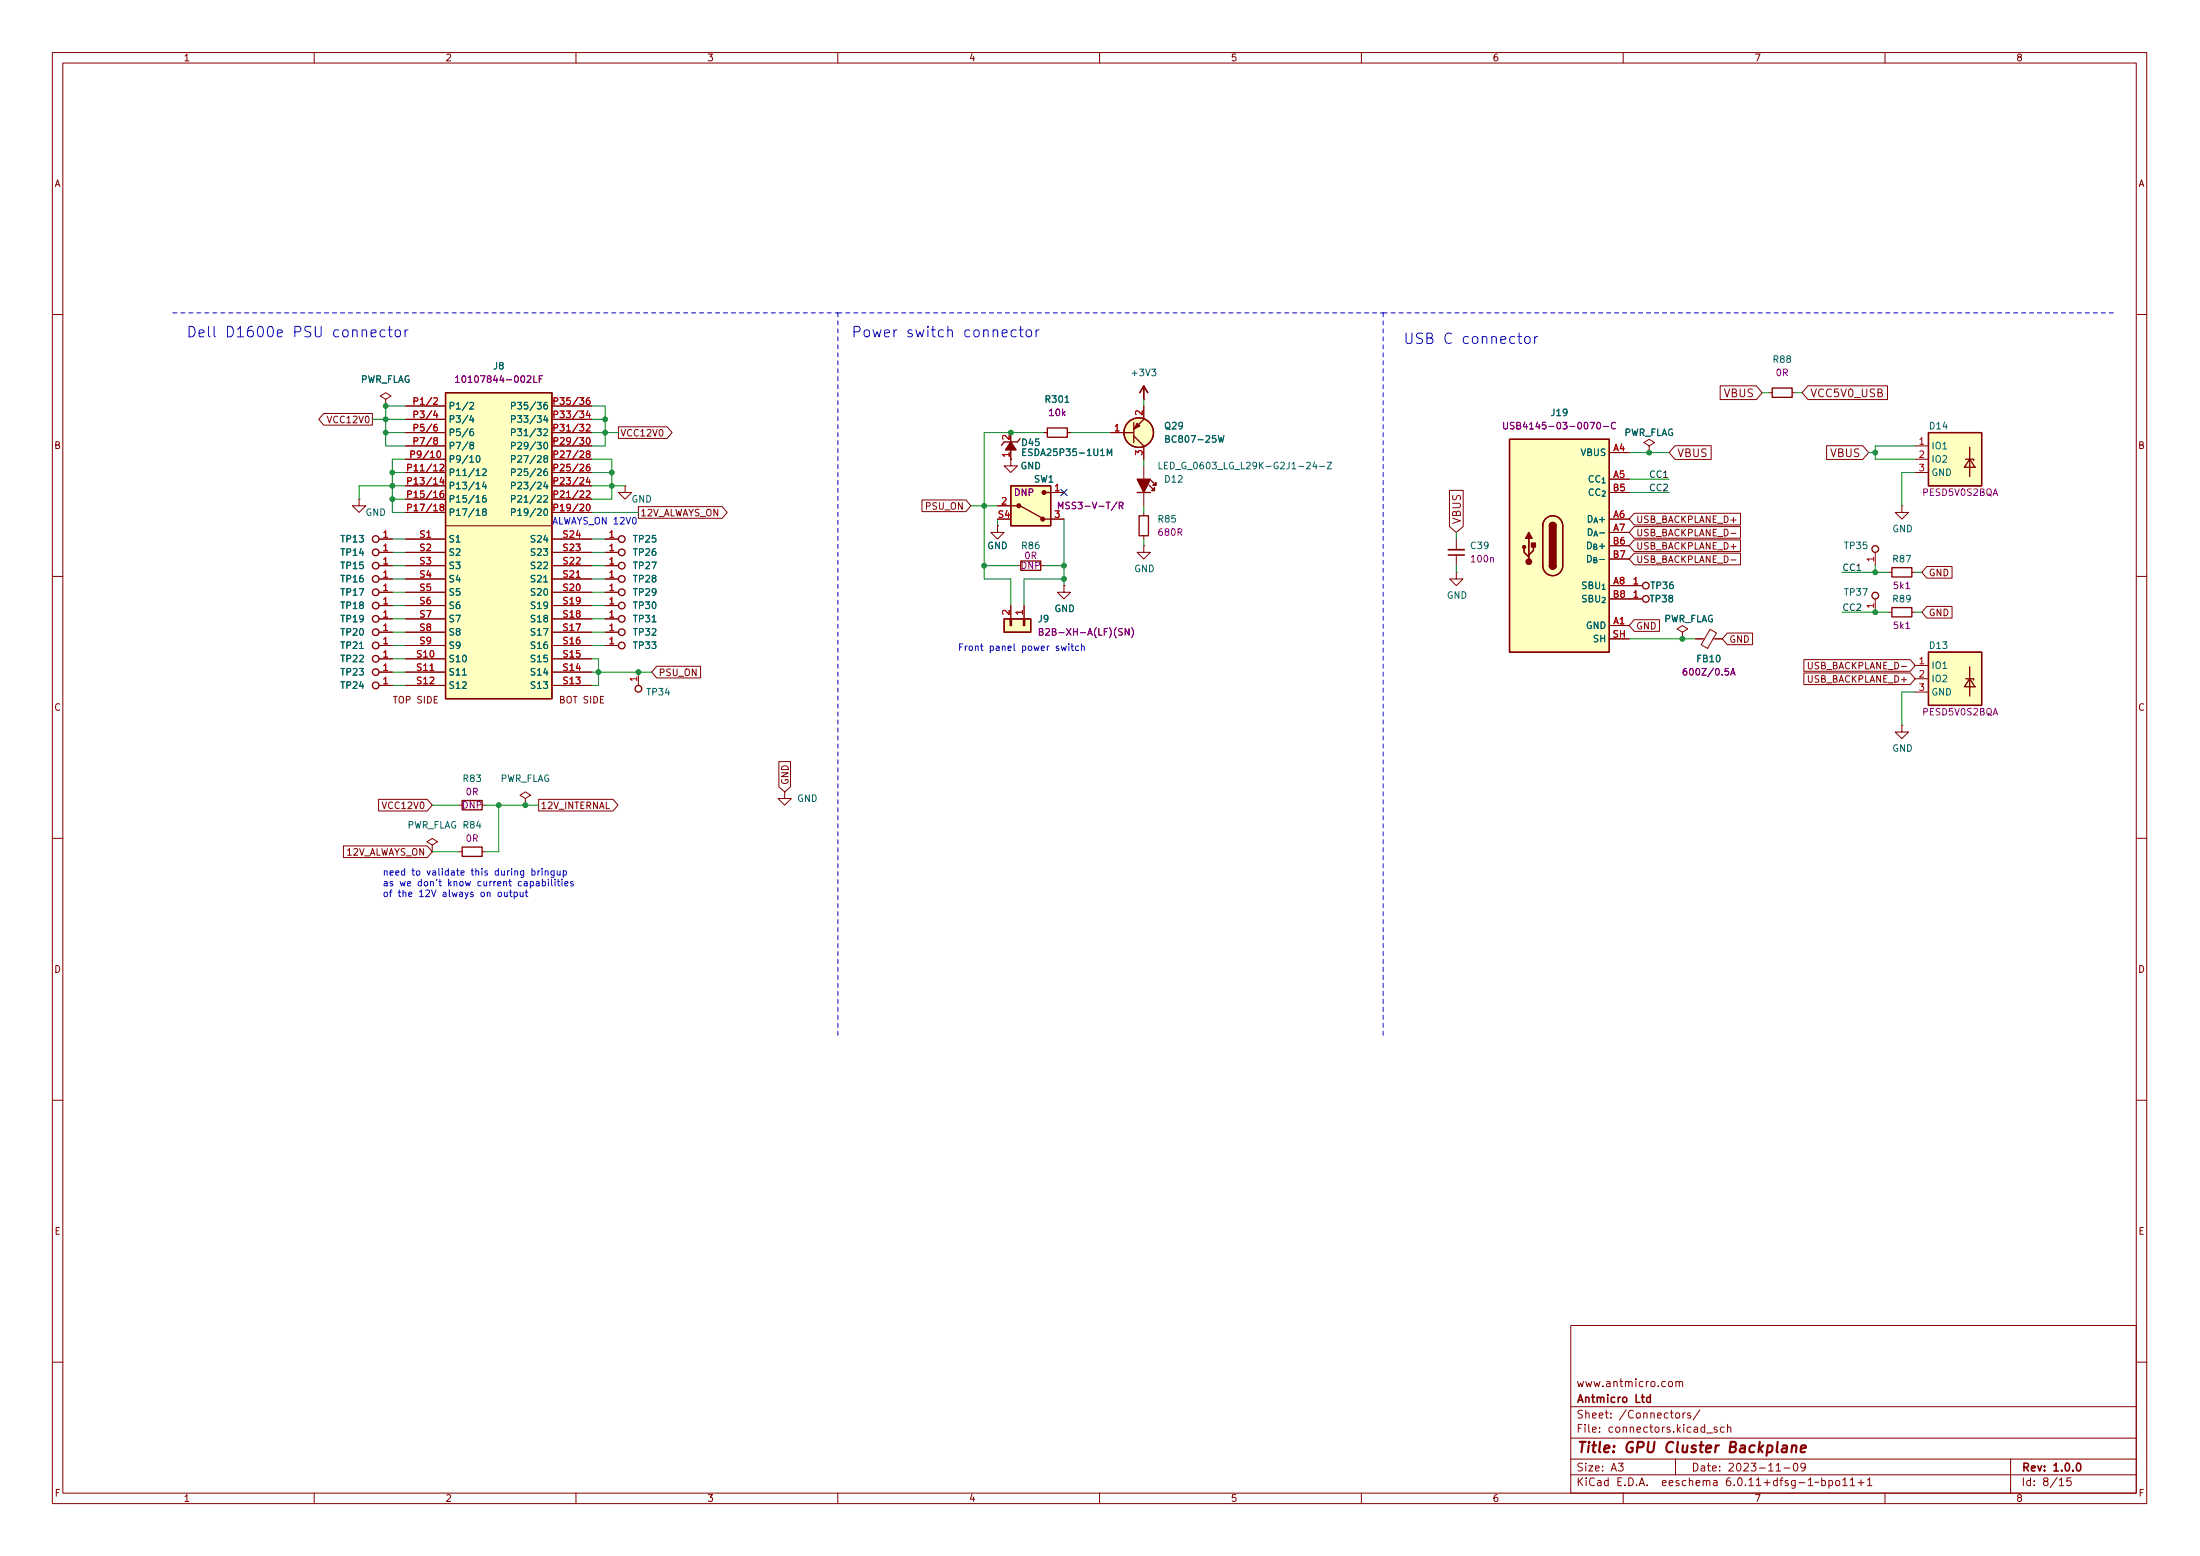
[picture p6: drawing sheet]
<svg xmlns="http://www.w3.org/2000/svg" width="420mm" height="297mm" viewBox="0 0 420 297" stroke-linecap="round" stroke-linejoin="round" font-family="sans-serif">
<g fill="none" stroke="#840000" stroke-width=".19">
<path d="M10 10h400v277h-400zM12 12h396v273h-396zM60 10v2M110 10v2M160 10v2M210 10v2M260 10v2M310 10v2M360 10v2M10 60h2M61.8 78.9h9.3v2.3h-9.3l-.9-1.2zM73.7 76.2l1-.6-1-.6-1.1 .6 1.1 .6v1.3"/>
<path d="M73.7 77.5h.1M77.5 77.5h7.6M105.4 77.5h7.6M218.4 76.2h.1M218.4 77.5v2.5M328.5 73.7h6.9l1.1 1.3-1.1 1.3h-6.9zM337.8 75h.7M342.3 75h.6M345.3 73.7h15.2v2.6h-15.2l-1.1-1.3zM408 60h2M68.6 95.3v1.3h1.2l-1.2 1.2-1.3-1.2h1.3M68.6 95.3h.1"/>
<path d="M77.5 82.6h7.6M77.5 85.1h7.6M77.5 87.7h7.6M77.5 90.2h7.6M77.5 92.7h7.6M77.5 95.3h7.6M77.5 97.8h7.6M77.5 80h7.6M105.4 82.6h7.6M105.4 85.1h7.6M105.4 87.7h7.6M105.4 90.2h7.6"/>
<path d="M105.4 92.7h7.6M105.4 95.3h7.6M105.4 97.8h7.6M105.4 80h7.6M118.1 81.5h9.3l1 1.1-1 1.1h-9.3zM119.4 92.7v1.3h1.2l-1.2 1.3-1.3-1.3h1.3M119.4 92.7h.1M121.9 96.7h16l1 1.1-1 1.1h-16zM176.1 95.4h8.4l.9 1.2-.9 1.1h-8.4zM190.5 96.6h2.5M193 82.6v6.3h1.3l-1.3 1.3-1.2-1.3h1.2M199.4 82.6h.6"/>
<path d="M200.7 94h2.5M200.7 99.1h2.5M203.8 82.6h.7M212.1 82.6h2.5M218.4 85.1v2.6M218.4 88.9v2.6M218.4 94v2.6M218.4 97.8v.7M276.8 93.6h2.6v6.9l-1.3 1.1-1.3-1.1zM307.3 94h3.8M307.3 99.1h3.8M307.3 86.4h3.8"/>
<path d="M307.3 91.5h3.8M312.1 98h20.3v2.2h-20.3l-1-1.1zM315 85.1l1-.6-1-.6-1.1 .6 1.1 .6v1.3M315 86.4h.1M319.9 85.1h6.9v2.6h-6.9l-1.1-1.3zM330.6 99.3h.9M348.8 85.1h6.9l1.2 1.3-1.2 1.3h-6.9zM363.2 96.6v1.2h1.3l-1.3 1.3-1.3-1.3h1.3M363.2 96.6h.1M365.8 85.1h2.5M365.8 87.7h2.5M365.8 90.2h2.5"/>
<path d="M10 110h2M72.4 115.6h2.5M72.4 110.5h2.5M72.4 113.1h2.5M72.4 118.1h2.5M72.4 108h2.5M72.4 105.4h2.5M72.4 102.9h2.5M77.5 115.6h7.6M77.5 110.5h7.6M77.5 113.1h7.6M77.5 118.1h7.6"/>
<path d="M77.5 108h7.6M77.5 105.4h7.6M77.5 102.9h7.6M85.1 100.4h20.3M105.4 115.6h7.6M105.4 110.5h7.6M105.4 113.1h7.6M105.4 118.1h7.6M105.4 108h7.6M105.4 105.4h7.6M105.4 102.9h7.6M115.6 115.6h2.5"/>
<path d="M115.6 110.5h2.5M115.6 113.1h2.5M115.6 118.1h2.5M115.6 108h2.5M115.6 105.4h2.5M115.6 102.9h2.5M190.5 100.4v1.2h1.3l-1.3 1.3-1.3-1.3h1.3M190.5 100.4h.1M193 115.6v2.5M194.3 108h.6M195.6 115.6v2.5M198.8 108h.6"/>
<path d="M203.2 111.8v1.3h1.3l-1.3 1.2-1.3-1.2h1.3M203.2 111.8h.1M218.4 104.2v1.2h1.3l-1.3 1.3-1.2-1.3h1.2M218.4 104.2h.1M218.4 102.3v.6M278.1 109.3v1.2h1.3l-1.3 1.3-1.2-1.3h1.2M278.1 109.3h.1M278.1 102.9v2M278.1 106v2M307.3 111.8h6.4M307.3 119.4h3.8M307.3 101.6h3.8"/>
<path d="M307.3 104.2h3.8M307.3 106.7h3.8M307.3 114.3h6.4M312.1 105.6h20.3v2.2h-20.3l-1-1.1zM312.1 100.5h20.3v2.2h-20.3l-1-1.1zM312.1 103.1h20.3v2.2h-20.3l-1-1.1zM312.1 118.3h4.8v2.2h-4.8l-1-1.1zM330.6 106.9h.9M330.6 101.8h.9M330.6 104.4h.9M358.1 105.4v2.6M358.1 114.3v2.6"/>
<path d="M360.7 116.9h.6M360.7 109.3h.6M365.1 116.9h.7M365.1 109.3h.7M368 115.8h4.8v2.2h-4.8l-1-1.1zM368 108.1h4.8v2.3h-4.8l-1-1.1zM408 110h2M72.4 130.8h2.5M72.4 120.7h2.5M72.4 123.2h2.5M72.4 125.8h2.5M72.4 128.3h2.5"/>
<path d="M77.5 130.8h7.6M77.5 120.7h7.6M77.5 123.2h7.6M77.5 125.8h7.6M77.5 128.3h7.6M105.4 130.8h7.6M105.4 120.7h7.6M105.4 123.2h7.6M105.4 125.8h7.6M105.4 128.3h7.6M115.6 120.7h2.5M115.6 123.2h2.5"/>
<path d="M121.9 128.3v2.5M125.4 127.2h8.4v2.2h-8.4l-.9-1.1zM307.3 122h3.8M321.3 120.7l-1-.6 1-.7 1 .7-1 .6v1.3M321.3 122h.1M323.8 122h1.7M326.6 120.1l1.2 .7-1.7 3-1.2-.7zM327.2 122h1.7M329.9 120.8h4.8v2.3h-4.8l-1-1.1zM344.5 125.9h20.3l1 1.1-1 1.1h-20.3zM344.5 128.5h20.3l1 1.1-1 1.1h-20.3zM363.1 127.2h1"/>
<path d="M363.1 129.8h1M363.2 138.5v1.2h1.3l-1.3 1.3-1.3-1.3h1.3M363.2 138.5h.1M365.8 127h2.5M365.8 129.6h2.5M365.8 132.1h2.5M72.3 152.6h9.3l.9 1.1-.9 1.1h-9.3zM87.6 153.7h.7M92.1 153.7h.6M100.3 152.4l1-.6-1-.6-1 .6 1 .6v1.3M100.3 153.7h.1M102.9 152.6h14.2l.9 1.1-.9 1.1h-14.2z"/>
<path d="M148.7 145.4h2.3v4.8l-1.1 1-1.2-1zM149.9 151.2v1.2h-1.3l1.3 1.3 1.2-1.3h-1.2M149.9 151.2h.1M10 160h2M65.6 161.5h16l.9 1.1-.9 1.1h-16zM82.5 161.3l1.1-.6-1.1-.6-1 .6 1 .6v1.3M82.5 162.6h.1M87.6 162.6h.7M92.1 162.6h.6M408 160h2M10 210h2M408 210h2"/>
<path d="M300 253h108v32h-108zM10 260h2M300 278.5h108M300 274.5h108M300 268.5h108M305.5 273.3v.1M305.5 272.5v.1M307.6 270.6v.1M307.6 269.8v.1M318.8 263.8l.3-.1 .3 .3v.4l-.3 .3-.3-.1-.2-.2zM320 278.5v3M320.1 263.9l.2-.2 .3 .1 .1 .9"/>
<path d="M320.1 263.7v1M320.7 263.9l.2-.2 .4 .1 .1 .9M321.9 269.7l-.3 .1-.2 .2M322.9 269.8l-.4-.1-.2 .2 .1 .2 .5 .2v.3h-.6M324.6 269.1l-1.2 2M329.3 272.5l-.4-.1-.3 .3 .1 .6h.6M329.9 272.6l.2-.2 .4 .1 .1 .9M329.9 271.9v1.5M342.7 279.4l.2-.1a.8 .8 0 0 1 .5 .8 .8 .8 0 0 1-.5 .7 1 1 0 0 1-.2-1.4zM344.8 280l-.3 .2h-.3l-.3-.2 .2-.6 .4-.1 .2 .2a.99 .99 0 0 1-.3 1.3h-.3M384 278.5v6.5M408 260h2"/>
<path d="M60 285v2M110 285v2M160 285v2M210 285v2M260 285v2M300 281.5h108M310 285v2M327.3 282.7h.6v.9M327.9 283h-.5a.29 .29 0 0 0-.2 .3 .29 .29 0 0 0 .2 .3l.5-.1M340.7 280.2h1.2M351.9 283.6h.9M353.4 282.5l.4-.4v1.5"/>
<path d="M353.4 283.6h.8M354.9 283h1.1M355.4 282.5v1.1M356.6 282.5l.5-.4v1.5M356.6 283.6h.9M360 285v2M395.5 282.1h-.7l-.1 .7 .2-.1 .5 .1 .2 .2-.1 .5-.2 .1-.6-.1"/>
</g>
<path d="M276.6 106h3.1M396.8 279.4l.1-.1a.8 .8 0 0 1 .5 .8 .8 .8 0 0 1-.5 .7 1 1 0 0 1-.1-1.4z" fill="none" stroke="#840000" stroke-width=".3"/>
<g fill="none" stroke="#840000" stroke-width=".25">
<path d="M85.1 75h20.3v58.4h-20.3zM218.4 73.7l-.7 1.3M218.4 73.7v2.5M218.4 73.7l.8 1.3M338.5 74.1h3.8v1.8h-3.8zM193 92.7h7.7v7.7h-7.7zM193 96.6h1.3M194.8 83.7l-.5 .7h-2.5l-.5 .6M194.8 96.6l4.6 2.5h1.3M199.4 94h1.3M200 81.7h3.8v1.8h-3.8zM214.6 82.6h1.8"/>
<path d="M216.5 80.7v3.8M216.5 83.2l1.9 1.9M217.2 94h2.5M217.6 98.5h1.7v3.8h-1.7zM218.4 80l-1.9 2M219.5 92.6l1 1v-.5v.5h-.5h.5M219.8 91.7l.9 .9v-.5v.5h-.5h.5M288.3 83.9h19v40.6h-19zM295.2 99a1.9 1.9 0 0 1 2.1-.4 1.9 1.9 0 0 1 1.1 1.8v7.6a1.91 1.91 0 0 1-1.9 1.9 1.91 1.91 0 0 1-1.9-1.9v-7.8l.2-.6zM368.3 82.6h10.2v10.1h-10.2zM375.4 87.7h1.5v.2M376.2 87.7l1 1.5h-2z"/>
<path d="M376.2 85.4v5.6M191.8 118.1h5v2.6h-5zM192.9 118.1h.3v1.3h-.3zM194.9 107.1h3.9v1.8h-3.9zM195.5 118.1h.2v1.3h-.2zM291.1 104.8v.6l.9 .9M292 102.8v4.3M292.9 104.4v.7l-.9 .9M295.9 108a.64 .64 0 0 0 .6 .6 .64 .64 0 0 0 .7-.6M295.9 100.4a.64 .64 0 0 1 .6-.7 .64 .64 0 0 1 .7 .7M361.3 116h3.8v1.8h-3.8zM361.3 108.4h3.8v1.7h-3.8z"/>
<path d="M368.3 124.5h10.2v10.2h-10.2zM375.4 129.6h1.5v.2M376.2 129.6l1 1.5h-2zM376.2 127.3v5.6M88.3 152.8h3.8v1.8h-3.8zM88.3 161.7h3.8v1.8h-3.8z"/>
<circle cx="217.5" cy="82.6" r="2.82"/>
<circle cx="71.8" cy="115.6" r=".63"/>
<circle cx="71.8" cy="105.4" r=".63"/>
<circle cx="71.8" cy="108" r=".63"/>
<circle cx="71.8" cy="102.9" r=".63"/>
<circle cx="71.8" cy="113.1" r=".63"/>
<circle cx="71.8" cy="118.1" r=".63"/>
<circle cx="71.8" cy="110.5" r=".63"/>
<circle cx="118.7" cy="118.1" r=".63"/>
<circle cx="118.7" cy="110.5" r=".63"/>
<circle cx="118.7" cy="108" r=".63"/>
<circle cx="118.7" cy="105.4" r=".63"/>
<circle cx="118.7" cy="102.9" r=".63"/>
<circle cx="118.7" cy="115.6" r=".63"/>
<circle cx="118.7" cy="113.1" r=".63"/>
<circle cx="314.3" cy="111.8" r=".63"/>
<circle cx="314.3" cy="114.3" r=".63"/>
<circle cx="358.1" cy="113.7" r=".63"/>
<circle cx="358.1" cy="104.8" r=".63"/>
<circle cx="71.8" cy="128.3" r=".63"/>
<circle cx="71.8" cy="123.2" r=".63"/>
<circle cx="71.8" cy="125.8" r=".63"/>
<circle cx="71.8" cy="120.7" r=".63"/>
<circle cx="71.8" cy="130.8" r=".63"/>
<circle cx="118.7" cy="120.7" r=".63"/>
<circle cx="118.7" cy="123.2" r=".63"/>
<circle cx="121.9" cy="131.5" r=".63"/>
</g>
<g fill="#840000" stroke="#840000" stroke-width=".25">
<path d="M193 84.4l1.1 1.5h-2.1z"/>
<path d="M217.2 80.8l.5 .5-1 .5z"/>
<path d="M217.2 91.5h2.5l-1.3 2.5z"/>
<path d="M292.5 103.7h.7v.7h-.7z"/>
<path d="M295.9 108h1.3a.64 .64 0 0 1-.7 .6 .64 .64 0 0 1-.6-.6z"/>
<path d="M295.9 100.4h1.3v7.6h-1.3z"/>
<path d="M296.1 99.9a.63 .63 0 0 1 .7-.1 .63 .63 0 0 1 .4 .6h-1.3z"/>
<path d="M292 101.6l.6 1.2h-1.3z"/>
<circle cx="194.6" cy="96.6" r=".36"/>
<circle cx="199.1" cy="99.1" r=".36"/>
<circle cx="199.4" cy="94" r=".36"/>
<circle cx="291.1" cy="104.4" r=".28"/>
<circle cx="292" cy="107.2" r=".52"/>
</g>
<g fill="none" stroke="#006464" stroke-width=".19">
<path d="M89.7 76.9l.5-.1 .3 .4-.8 .9h.8M90 79.3l-.3 .9h.8M90.3 79.8v.8M104.2 79.3l-.3 .9h.7M104.5 76.8l-.4 .1a.85 .85 0 0 0 0 1.2l.4-.1 .1-.5-.3-.2h-.2l-.2 .2M104.5 79.8v.8M203.4 76.8h.7M220 70.5h.7l-.4 .4 .4 .2v.5l-.2 .1-.5-.1M90 85l-.3-.3 .1-.1 .2-.2 .3 .1 .1 .4-.6 .1-.1 .2 .1 .4 .2 .1 .3-.1 .2-.1-.1-.4-.2-.1M90.3 81.9l-.3 .1a.85 .85 0 0 0 0 1.2l.4-.2 .1-.4-.3-.2h-.4l-.1 .2M91.1 87.1l.1-.1a.68 .68 0 0 1 .5 .6 .68 .68 0 0 1-.5 .6l-.3-.4zM92.1 89.6l.5-.1 .3 .4-.8 .9h.8"/>
<path d="M92.4 97.7l-.3-.3 .1-.1 .2-.2 .3 .1 .1 .4-.5 .1-.2 .2v.3l.3 .2 .3-.1 .2-.1-.1-.4-.2-.1M92.4 92l-.3 .9h.8M92.7 94.6l-.3 .1a.86 .86 0 0 0 0 1.2l.4-.2 .1-.4-.3-.2h-.2l-.3 .2M92.7 92.5v.8M103.9 94.7l.4-.1 .3 .4-.8 .9h.8M103.9 82l.4-.1 .3 .4-.8 .9h.8M104 97.3l.2-.2a.68 .68 0 0 1 .4 .7 .68 .68 0 0 1-.4 .6l-.3-.5zM104 84.6l.2-.2a.68 .68 0 0 1 .4 .7 .68 .68 0 0 1-.4 .6l-.3-.5zM104.1 87.5l-.2-.2v-.2l.2-.1h.4v.4l-.5 .2-.1 .2v.3l.2 .1h.4l.1-.2-.1-.4-.2-.1M104.2 92l-.3 .9h.7M104.5 89.5l-.4 .1a.85 .85 0 0 0 0 1.2l.4-.1 .1-.5-.3-.2h-.2l-.2 .2M104.5 92.5v.8"/>
<path d="M210.2 87h.7M211.5 87v-1.3l.4 .9 .4-.9v1.3M232.7 83.2l.3 1.2 .2-.9 .3 .9 .3-1.2M249.5 88.4l.5-.2 .3 .4-.8 .9h.8M251.1 88.2l-.4 .9h.8M251.4 88.7v.8M252 89h1M253.5 88.2h.8l-.8 1.3h.8M103.9 111.1h.7M88.3 128.9h.8"/>
</g>
<g fill="#ffffc2" stroke="#ffffc2" stroke-width=".19">
<path d="M216.5 83.2l1.9 1.9z"/>
<path d="M216.5 82l1.9-2z"/>
<path d="M216.5 80.7v3.8z"/>
<path d="M192.9 118.1h.3v1.3h-.3z"/>
<path d="M195.5 118.1h.2v1.3h-.2z"/>
<path d="M191.8 118.1h5v2.6h-5z"/>
<path d="M218.4 73.7l-.7 1.3z"/>
<path d="M218.4 73.7v2.5z"/>
<path d="M218.4 73.7l.8 1.3z"/>
<path d="M193 92.7h7.7v7.7h-7.7z"/>
<path d="M288.3 83.9h19v40.6h-19z"/>
<path d="M294.6 108h3.8a1.91 1.91 0 0 1-1.9 1.9 1.91 1.91 0 0 1-1.9-1.9z"/>
<path d="M295.9 108h1.3a.64 .64 0 0 1-.7 .6 .64 .64 0 0 1-.6-.6z"/>
<path d="M296.1 99.9a.63 .63 0 0 1 .7-.1 .63 .63 0 0 1 .4 .6h-1.3z"/>
<path d="M295.2 99a1.9 1.9 0 0 1 2.1-.4 1.9 1.9 0 0 1 1.1 1.8h-3.8l.2-.8z"/>
<path d="M292 102.8v4.3z"/>
<path d="M294.6 100.4v7.6z"/>
<path d="M298.4 100.4v7.6z"/>
<path d="M291.1 104.8l.9 1.5-.9-.9z"/>
<path d="M292.9 104.4v.7l-.9 .9z"/>
<path d="M368.3 124.5h10.2v10.2h-10.2z"/>
<path d="M368.3 82.6h10.2v10.1h-10.2z"/>
<path d="M85.1 75h20.3v58.4h-20.3z"/>
<circle cx="217.5" cy="82.6" r="2.82"/>
</g>
<g fill="none" stroke="#840084" stroke-width=".19">
<path d="M100.7 71.9l.5-.2 .2 .4-.8 .9h.8M101.9 71.7v1.3h.7M103 72.3h.4M103.6 71.7h-.6v1.3M213.3 95.8l-1.1 1.6M213.8 96.5h.6l.1-.2-.1-.3-.6-.1v1.2M214.1 96.5l.4 .6M303.7 80.6h.8l-.5 1.3M305.1 80.7l.2-.1a.68 .68 0 0 1 .4 .7 .68 .68 0 0 1-.4 .6l-.4-.5zM306.2 81.4h1M308.5 80.7a.6 .6 0 0 0-.8 .5 .6 .6 0 0 0 .6 .7l.2-.1M380.7 94.6l.4-1.3 .4 1.3"/>
<path d="M215.6 120v1.3l-.7-1.3v1.3M216.1 119.8a1.46 1.46 0 0 1 0 1.9M284.7 106.6l.2-.2 .3 .1v.8M364 120h.7M364 112.4h.7M214.3 120.1l-.4-.1-.2 .1v.4l.5 .2 .1 .3-.2 .3-.5-.1M330.1 127.6h-.6l-.1 .6 .2-.1 .4 .1 .2 .1-.1 .5-.2 .1-.5-.1M330.5 128.9l.4-1.3 .5 1.3M330.6 128.5h.7M380.7 136.5l.4-1.3 .4 1.3"/>
</g>
<path d="M276.6 104.9h3.1" fill="none" stroke="#840000" stroke-width=".33"/>
<g fill="none" stroke="#a90000" stroke-width=".19">
<path d="M82.8 76l.5-.1 .2 .4-.7 .9h.7M83.1 78.4l-.3 .9h.8M83.4 78.9v.8M112.3 78.4l-.3 .9h.8M112.6 75.9l-.4 .1a.86 .86 0 0 0 0 1.2l.4-.1 .1-.5-.2-.2h-.3l-.2 .2M112.6 78.9v.8M83.1 84.1l-.3-.3 .1-.1 .2-.2 .3 .1 .1 .4-.6 .1-.1 .2 .1 .4 .2 .1h.3l.1-.2v-.4l-.2-.1M83.4 81l-.3 .1a.85 .85 0 0 0 0 1.2l.4-.1v-.5l-.2-.2h-.4l-.1 .2M83.5 86.2l.2-.1a.68 .68 0 0 1 .5 .6 .68 .68 0 0 1-.5 .7l-.3-.5zM84 88.7l.5-.1 .3 .4-.8 .9h.8M84.3 96.8l-.3-.3 .1-.1 .2-.2 .3 .1 .1 .4-.5 .1-.2 .2v.3l.3 .2h.3l.2-.2v-.3l-.3-.2M84.3 91.1l-.3 .9h.8"/>
<path d="M84.6 93.7l-.3 .1a.86 .86 0 0 0 0 1.2l.4-.1 .1-.5-.3-.2h-.2l-.3 .2M84.6 91.6v.8M112 93.8l.5-.1 .2 .4-.8 .9h.8M112 81.1l.5-.1 .2 .4-.8 .9h.8M112.1 96.4l.2-.2a.68 .68 0 0 1 .4 .7 .68 .68 0 0 1-.4 .6l-.3-.5zM112.1 83.7l.2-.2a.68 .68 0 0 1 .4 .7 .68 .68 0 0 1-.4 .6l-.3-.5zM112.2 86.6l-.2-.2v-.2l.2-.1h.4v.4l-.5 .2-.1 .2v.2l.2 .3 .4-.1 .1-.2-.1-.4-.1-.1M112.3 91.1l-.3 .9h.8M112.6 88.6l-.4 .1a.86 .86 0 0 0 0 1.2l.4-.1 .1-.5-.2-.2h-.3l-.2 .2M112.6 91.6v.8M110.1 110.2h.7M82.1 128h.8"/>
</g>
<g fill="none" stroke="#0000c2" stroke-width=".19">
<path d="M40.9 62.3v1.7l.3 .3M53 63.6l.9-.2-.1-.3-.5-.1-.3 .3 .1 .9h.7M77.4 63v1.3M77.9 63l-.4 .1-.1 .2M181 63.2a.5 .5 0 0 1 .9 .1v1M197.9 63v1.3M198.4 63l-.3 .1-.2 .2M293.1 64.2v1.4M293.7 64.2l-.4 .1-.2 .3M187.3 123.3h.4M187.4 122.9v1.1l.3 .2M193.7 122.9v1.1l.1 .2"/>
<path d="M83.8 168.3h.5M84 167.9v1l.3 .2M88 166.7l.6-.2v-.2l-.4-.1-.2 .2 .1 .6h.5M97.2 168.3h.5M97.4 167.9v1l.3 .2M109.4 168.3h-.3l-.1 .2v.1l.4 .2v.3h-.4"/>
</g>
<path d="M33 59.7h127M160 59.7v138.5M160 59.7h104.2M264.2 59.7h139.7M264.2 59.7v138.5" fill="none" stroke="#0000c2" stroke-width=".19" stroke-dasharray=".8 .8"/>
<g fill="none" stroke="#009600" stroke-width=".19">
<path d="M77.5 77.5h-3.8v7.6h3.8M113 77.5h2.6v7.6h-2.6M218.4 76.2v1.3M336.5 75h1.3M342.9 75h1.3M71.1 80h6.4M73.7 82.6h3.8M74.9 90.2h2.6M74.9 95.3h2.6M77.5 92.7h-8.9v2.6M77.5 87.7h-2.6v10.1h2.6M113 92.7h6.4"/>
<path d="M113 87.7h3.8v7.6h-3.8M113 97.8h8.9M113 90.2h3.8M113 82.6h5.1M113 80h2.6M185.4 96.6h5.1M190.5 99.1v1.3M199.4 82.6h-11.4v27.9h5v5.1M203.2 99.1v12.7M204.5 82.6h7.6M218.4 87.7v1.2M218.4 96.6v1.2"/>
<path d="M311.1 86.4h7.7M311.1 94h7.7M311.1 91.5h7.7M356.9 86.4h1.2M365.8 85.1h-7.7v2.6h7.7M365.8 90.2h-2.6v6.4M74.9 118.1h2.6M74.9 113.1h2.6M74.9 110.5h2.6M74.9 108h2.6M74.9 102.9h2.6M74.9 105.4h2.6"/>
<path d="M74.9 115.6h2.6M113 118.1h2.6M113 113.1h2.6M113 110.5h2.6M113 108h2.6M113 102.9h2.6M113 105.4h2.6M113 115.6h2.6M188 108h6.3M199.4 108h3.8M203.2 110.5h-7.6v5.1M218.4 102.9v1.3"/>
<path d="M278.1 101.6v1.3M278.1 108v1.3M351.8 116.9h8.9M351.8 109.3h8.9M358.1 108v1.3M365.8 116.9h1.2M365.8 109.3h1.2M74.9 128.3h2.6M74.9 123.2h2.6M74.9 120.7h2.6M74.9 125.8h2.6M74.9 130.8h2.6"/>
<path d="M113 128.3h11.5M113 123.2h2.6M113 120.7h2.6M113 125.8h1.3v5h-1.3M311.1 122h12.7M365.8 132.1h-2.6v6.4M82.5 153.7h5.1M92.7 153.7h10.2M95.2 153.7v8.9h-2.5M82.5 162.6h5.1"/>
</g>
<path d="M202.6 93.4l1.2 1.2M203.8 93.4l-1.2 1.2" fill="none" stroke="#000084" stroke-width=".19"/>
<g fill="#009600" stroke="#009600" stroke-width=".19">
<circle cx="121.9" cy="128.3" r=".46"/>
<circle cx="114.3" cy="128.3" r=".46"/>
<circle cx="116.8" cy="92.7" r=".46"/>
<circle cx="188" cy="96.6" r=".46"/>
<circle cx="188" cy="108" r=".46"/>
<circle cx="116.8" cy="90.2" r=".46"/>
<circle cx="203.2" cy="108" r=".46"/>
<circle cx="203.2" cy="110.5" r=".46"/>
<circle cx="193" cy="82.6" r=".46"/>
<circle cx="74.9" cy="92.7" r=".46"/>
<circle cx="74.9" cy="90.2" r=".46"/>
<circle cx="74.9" cy="95.3" r=".46"/>
<circle cx="315" cy="86.4" r=".46"/>
<circle cx="321.3" cy="122" r=".46"/>
<circle cx="100.3" cy="153.7" r=".46"/>
<circle cx="95.2" cy="153.7" r=".46"/>
<circle cx="358.1" cy="109.3" r=".46"/>
<circle cx="358.1" cy="116.9" r=".46"/>
<circle cx="358.1" cy="86.4" r=".46"/>
<circle cx="73.7" cy="80" r=".46"/>
<circle cx="73.7" cy="82.6" r=".46"/>
<circle cx="115.6" cy="82.6" r=".46"/>
<circle cx="115.6" cy="80" r=".46"/>
<circle cx="73.7" cy="77.5" r=".46"/>
</g>
<g font-size="2.8" fill="#0000c2">
<text x="35.6" y="64.4">Dell</text>
<text x="43" y="64.4">D1600e</text>
<text x="56.1" y="64.4">PSU connector</text>
<text x="162.6" y="64.4">Power</text>
<text x="173.1" y="64.4">switch</text>
<text x="184.1" y="64.4">connector</text>
<text x="268" y="65.7">USB C connector</text>
</g>
<g font-size="2.8" fill="#840000">
<text x="301" y="277.9">Title:</text>
<text x="310.2" y="277.9">GPU Cluster</text>
<text x="330.8" y="277.9">Backplane</text>
</g>
<g font-size="2.1" fill="#840000">
<text x="329.1" y="76.3">VBUS</text>
<text x="345.7" y="76.3">VCC5V0_USB</text>
<text x="320.3" y="87.7">VBUS</text>
<text x="349.4" y="87.7">VBUS</text>
<text x="279.4" y="100.1" transform="rotate(-90 279.4 100.1)">VBUS</text>
<text x="301" y="268.2">Antmicro</text>
<text x="301" y="265.2">www.antmicro.com</text>
<text x="312.2" y="268.2">Ltd</text>
<text x="301" y="273.9">File:</text>
<text x="301" y="271.2">Sheet:</text>
<text x="307.4" y="273.9">connectors.kicad_sch</text>
<text x="309.2" y="271.2">/Connectors/</text>
<text x="301" y="281.3">Size:</text>
<text x="307.6" y="281.3">A3</text>
<text x="323" y="281.3">Date:</text>
<text x="330" y="281.3">2023-11-09</text>
<text x="386" y="281.3">Rev:</text>
<text x="392.1" y="281.3">1.0.0</text>
<text x="301" y="284.1">KiCad</text>
<text x="308.7" y="284.1">E.D.A.</text>
<text x="317.6" y="284.1">eeschema</text>
<text x="330" y="284.1">6.0.11+dfsg-1~bpo11+1</text>
<text x="386" y="284.1">Id:</text>
<text x="390.1" y="284.1">8/15</text>
</g>
<g font-size="1.8" fill="#840000">
<text x="35" y="12.1">1</text>
<text x="85" y="12.1">2</text>
<text x="135" y="12.1">3</text>
<text x="185" y="12.1">4</text>
<text x="235" y="12.1">5</text>
<text x="285" y="12.1">6</text>
<text x="335" y="12.1">7</text>
<text x="385" y="12.1">8</text>
<text x="10.4" y="36.1">A</text>
<text x="408.4" y="36.1">A</text>
<text x="62.3" y="81.2">VCC12V0</text>
<text x="118.4" y="83.7">VCC12V0</text>
<text x="10.3" y="86.1">B</text>
<text x="192.8" y="87.5" transform="rotate(-90 192.8 87.5)">1</text>
<text x="408.3" y="86.1">B</text>
<text x="122.2" y="98.9">12V_ALWAYS_ON</text>
<text x="176.6" y="97.7">PSU_ON</text>
<text x="312.4" y="100.2">USB_BACKPLANE_D+</text>
<text x="312.4" y="107.8">USB_BACKPLANE_D-</text>
<text x="312.4" y="102.7">USB_BACKPLANE_D-</text>
<text x="312.4" y="105.3">USB_BACKPLANE_D+</text>
<text x="368.3" y="110.4">GND</text>
<text x="368.3" y="118">GND</text>
<text x="312.4" y="120.5">GND</text>
<text x="330.2" y="123.1">GND</text>
<text x="125.7" y="129.4">PSU_ON</text>
<text x="345" y="128.1">USB_BACKPLANE_D-</text>
<text x="345" y="130.7">USB_BACKPLANE_D+</text>
<text x="10.3" y="136.1">C</text>
<text x="74.9" y="134.7">TOP SIDE</text>
<text x="106.7" y="134.7">BOT SIDE</text>
<text x="408.3" y="136.1">C</text>
<text x="151" y="149.9" transform="rotate(-90 151 149.9)">GND</text>
<text x="72.8" y="154.8">VCC12V0</text>
<text x="103.2" y="154.8">12V_INTERNAL</text>
<text x="66.1" y="163.7">12V_ALWAYS_ON</text>
<text x="10.3" y="186.1">D</text>
<text x="408.3" y="186.1">D</text>
<text x="10.3" y="236.1">E</text>
<text x="408.3" y="236.1">E</text>
<text x="10.4" y="286.1">F</text>
<text x="35" y="287.1">1</text>
<text x="85" y="287.1">2</text>
<text x="135" y="287.1">3</text>
<text x="185" y="287.1">4</text>
<text x="235" y="287.1">5</text>
<text x="285" y="287.1">6</text>
<text x="335" y="287.1">7</text>
<text x="385" y="287.1">8</text>
<text x="408.4" y="286.1">F</text>
</g>
<g font-size="1.8" fill="#006464">
<text x="94.1" y="70.9">J8</text>
<text x="338.4" y="69.6">R88</text>
<text x="68.9" y="73.4">PWR_FLAG</text>
<text x="199.4" y="77.3">R301</text>
<text x="215.8" y="72.2">+3V3</text>
<text x="85.6" y="78.5">P1/2</text>
<text x="85.6" y="81.1">P3/4</text>
<text x="85.6" y="83.6">P5/6</text>
<text x="97.3" y="83.6">P31/32</text>
<text x="97.3" y="81.1">P33/34</text>
<text x="97.3" y="78.5">P35/36</text>
<text x="222.2" y="82.3">Q29</text>
<text x="296" y="79.8">J19</text>
<text x="310.2" y="83.6">PWR_FLAG</text>
<text x="368.3" y="82.3">D14</text>
<text x="85.6" y="86.1">P7/8</text>
<text x="85.6" y="88.7">P9/10</text>
<text x="97.3" y="88.7">P27/28</text>
<text x="97.3" y="86.1">P29/30</text>
<text x="194.8" y="90">GND</text>
<text x="194.9" y="85.5">D45</text>
<text x="194.9" y="87.4">ESDA25P35-1U1M</text>
<text x="221" y="90">LED_G_0603_LG_L29K-G2J1-24-Z</text>
<text x="222.2" y="84.9">BC807-25W</text>
<text x="301.8" y="87.4">VBUS</text>
<text x="368.8" y="86.1">IO1</text>
<text x="368.8" y="88.7">IO2</text>
<text x="85.6" y="91.2">P11/12</text>
<text x="85.6" y="93.8">P13/14</text>
<text x="97.3" y="93.8">P23/24</text>
<text x="97.3" y="91.2">P25/26</text>
<text x="197.4" y="92.5">SW1</text>
<text x="222.2" y="92.5">D12</text>
<text x="303.2" y="92.5">CC_{1}</text>
<text x="303.2" y="95">CC_{2}</text>
<text x="368.8" y="91.2">GND</text>
<text x="69.7" y="98.8">GND</text>
<text x="85.6" y="96.3">P15/16</text>
<text x="85.6" y="98.8">P17/18</text>
<text x="97.3" y="98.8">P19/20</text>
<text x="97.3" y="96.3">P21/22</text>
<text x="120.5" y="96.3">GND</text>
<text x="221" y="100.1">R85</text>
<text x="303" y="100.1">D_{A}+</text>
<text x="361.3" y="102">GND</text>
<text x="64.9" y="106.5">TP14</text>
<text x="64.9" y="103.9">TP13</text>
<text x="85.6" y="103.9">S1</text>
<text x="85.6" y="106.5">S2</text>
<text x="101.1" y="106.5">S23</text>
<text x="101.1" y="103.9">S24</text>
<text x="120.8" y="106.5">TP26</text>
<text x="120.8" y="103.9">TP25</text>
<text x="188.5" y="105.2">GND</text>
<text x="194.9" y="105.2">R86</text>
<text x="280.7" y="105.2">C39</text>
<text x="302.8" y="105.2">D_{B}+</text>
<text x="302.8" y="107.7">D_{B}-</text>
<text x="303" y="102.7">D_{A}-</text>
<text x="352.1" y="105.2">TP35</text>
<text x="361.3" y="107.7">R87</text>
<text x="64.9" y="111.5">TP16</text>
<text x="64.9" y="109">TP15</text>
<text x="85.6" y="109">S3</text>
<text x="85.6" y="111.5">S4</text>
<text x="101.1" y="111.5">S21</text>
<text x="101.1" y="109">S22</text>
<text x="120.8" y="111.5">TP28</text>
<text x="120.8" y="109">TP27</text>
<text x="216.6" y="109.6">GND</text>
<text x="301.9" y="112.8">SBU_{1}</text>
<text x="315.1" y="112.8">TP36</text>
<text x="64.9" y="116.6">TP18</text>
<text x="64.9" y="114.1">TP17</text>
<text x="64.9" y="119.2">TP19</text>
<text x="85.6" y="114.1">S5</text>
<text x="85.6" y="116.6">S6</text>
<text x="85.6" y="119.2">S7</text>
<text x="101.1" y="119.2">S18</text>
<text x="101.1" y="116.6">S19</text>
<text x="101.1" y="114.1">S20</text>
<text x="120.8" y="116.6">TP30</text>
<text x="120.8" y="114.1">TP29</text>
<text x="120.8" y="119.2">TP31</text>
<text x="198.1" y="119.2">J9</text>
<text x="201.3" y="117.2">GND</text>
<text x="276.2" y="114.7">GND</text>
<text x="301.9" y="115.4">SBU_{2}</text>
<text x="315" y="115.4">TP38</text>
<text x="317.8" y="119.2">PWR_FLAG</text>
<text x="352.1" y="114.1">TP37</text>
<text x="361.3" y="115.4">R89</text>
<text x="64.9" y="124.2">TP21</text>
<text x="64.9" y="121.7">TP20</text>
<text x="85.6" y="121.7">S8</text>
<text x="85.6" y="124.2">S9</text>
<text x="101.1" y="124.2">S16</text>
<text x="101.1" y="121.7">S17</text>
<text x="120.8" y="121.7">TP32</text>
<text x="120.8" y="124.2">TP33</text>
<text x="302.8" y="120.4">GND</text>
<text x="304.1" y="123">SH</text>
<text x="368.3" y="124.2">D13</text>
<text x="64.9" y="131.9">TP24</text>
<text x="64.9" y="126.8">TP22</text>
<text x="64.9" y="129.3">TP23</text>
<text x="85.6" y="126.8">S10</text>
<text x="85.6" y="129.3">S11</text>
<text x="85.6" y="131.9">S12</text>
<text x="101.1" y="131.9">S13</text>
<text x="101.1" y="129.3">S14</text>
<text x="101.1" y="126.8">S15</text>
<text x="323.9" y="126.8">FB10</text>
<text x="368.8" y="128.1">IO1</text>
<text x="368.8" y="130.6">IO2</text>
<text x="123.3" y="133.1">TP34</text>
<text x="368.8" y="133.1">GND</text>
<text x="361.3" y="143.9">GND</text>
<text x="88.2" y="149.6">R83</text>
<text x="95.5" y="149.6">PWR_FLAG</text>
<text x="152.2" y="153.5">GND</text>
<text x="77.8" y="158.5">PWR_FLAG R84</text>
</g>
<g font-size="1.8" fill="#a90000">
<text x="78.7" y="77.3">P1/2</text>
<text x="105.4" y="77.3">P35/36</text>
<text x="78.7" y="79.8">P3/4</text>
<text x="78.7" y="82.3">P5/6</text>
<text x="105.4" y="82.3">P31/32</text>
<text x="105.4" y="79.8">P33/34</text>
<text x="212.7" y="82.3">1</text>
<text x="218.2" y="79.5" transform="rotate(-90 218.2 79.5)">2</text>
<text x="77.5" y="90">P11/12</text>
<text x="78.1" y="87.4">P9/10</text>
<text x="78.7" y="84.9">P7/8</text>
<text x="105.4" y="90">P25/26</text>
<text x="105.4" y="87.4">P27/28</text>
<text x="105.4" y="84.9">P29/30</text>
<text x="192.8" y="84.2" transform="rotate(-90 192.8 84.2)">2</text>
<text x="218.2" y="87.1" transform="rotate(-90 218.2 87.1)">3</text>
<text x="308" y="86.1">A4</text>
<text x="366.3" y="84.9">1</text>
<text x="366.3" y="87.4">2</text>
<text x="366.3" y="90">3</text>
<text x="77.5" y="92.5">P13/14</text>
<text x="77.5" y="95">P15/16</text>
<text x="105.4" y="95">P21/22</text>
<text x="105.4" y="92.5">P23/24</text>
<text x="201.2" y="93.8">1</text>
<text x="307.9" y="93.8">B5</text>
<text x="308" y="91.2">A5</text>
<text x="77.5" y="97.6">P17/18</text>
<text x="105.4" y="97.6">P19/20</text>
<text x="190.5" y="98.8">S4</text>
<text x="191.1" y="96.3">2</text>
<text x="201.2" y="98.8">3</text>
<text x="308" y="98.8">A6</text>
<text x="308" y="101.4">A7</text>
<text x="73" y="105.2">1</text>
<text x="73" y="107.7">1</text>
<text x="73" y="102.7">1</text>
<text x="80" y="102.7">S1</text>
<text x="80" y="105.2">S2</text>
<text x="80" y="107.7">S3</text>
<text x="107.3" y="107.7">S22</text>
<text x="107.3" y="105.2">S23</text>
<text x="107.3" y="102.7">S24</text>
<text x="116.2" y="107.7">1</text>
<text x="116.2" y="105.2">1</text>
<text x="116.2" y="102.7">1</text>
<text x="307.9" y="103.9">B6</text>
<text x="307.9" y="106.5">B7</text>
<text x="357.9" y="107.4" transform="rotate(-90 357.9 107.4)">1</text>
<text x="73" y="110.3">1</text>
<text x="73" y="112.8">1</text>
<text x="80" y="110.3">S4</text>
<text x="80" y="112.8">S5</text>
<text x="107.3" y="112.8">S20</text>
<text x="107.3" y="110.3">S21</text>
<text x="116.2" y="110.3">1</text>
<text x="116.2" y="112.8">1</text>
<text x="308" y="111.5">A8</text>
<text x="311.7" y="111.5">1</text>
<text x="73" y="115.4">1</text>
<text x="73" y="117.9">1</text>
<text x="80" y="115.4">S6</text>
<text x="80" y="117.9">S7</text>
<text x="107.3" y="117.9">S18</text>
<text x="107.3" y="115.4">S19</text>
<text x="116.2" y="115.4">1</text>
<text x="116.2" y="117.9">1</text>
<text x="192.8" y="117.6" transform="rotate(-90 192.8 117.6)">2</text>
<text x="195.3" y="117.6" transform="rotate(-90 195.3 117.6)">1</text>
<text x="307.9" y="114.1">B8</text>
<text x="308" y="119.2">A1</text>
<text x="311.7" y="114.1">1</text>
<text x="357.9" y="116.3" transform="rotate(-90 357.9 116.3)">1</text>
<text x="73" y="123">1</text>
<text x="73" y="125.5">1</text>
<text x="73" y="120.4">1</text>
<text x="79.4" y="125.5">S10</text>
<text x="80" y="120.4">S8</text>
<text x="80" y="123">S9</text>
<text x="107.3" y="125.5">S15</text>
<text x="107.3" y="123">S16</text>
<text x="107.3" y="120.4">S17</text>
<text x="116.2" y="120.4">1</text>
<text x="116.2" y="123">1</text>
<text x="307.9" y="121.7">SH</text>
<text x="73" y="130.6">1</text>
<text x="73" y="128.1">1</text>
<text x="79.4" y="128.1">S11</text>
<text x="79.4" y="130.6">S12</text>
<text x="107.3" y="130.6">S13</text>
<text x="107.3" y="128.1">S14</text>
<text x="121.7" y="130.3" transform="rotate(-90 121.7 130.3)">1</text>
<text x="366.3" y="126.8">1</text>
<text x="366.3" y="129.3">2</text>
<text x="366.3" y="131.9">3</text>
</g>
<g font-size="1.8" fill="#840084">
<text x="86.7" y="73.4">10107844-002LF</text>
<text x="339" y="72.2">0R</text>
<text x="200.1" y="79.8">10k</text>
<text x="286.8" y="82.3">USB4145-03-0070-C</text>
<text x="193.6" y="95">DNP</text>
<text x="367" y="95">PESD5V0S2BQA</text>
<text x="201.8" y="97.6">MSS3-V-T/R</text>
<text x="195.5" y="107.1">0R</text>
<text x="221" y="102.7">680R</text>
<text x="280.7" y="107.7">100n</text>
<text x="194.8" y="109">DNP</text>
<text x="361.4" y="112.8">5k1</text>
<text x="198.1" y="121.7">B2B-XH-A(LF)(SN)</text>
<text x="361.4" y="120.4">5k1</text>
<text x="321.1" y="129.3">600Z/0.5A</text>
<text x="367" y="136.9">PESD5V0S2BQA</text>
<text x="88.2" y="154.7">DNP</text>
<text x="88.9" y="152.2">0R</text>
<text x="88.9" y="161.1">0R</text>
</g>
<g font-size="1.8" fill="#0f0f0f">
<text x="314.9" y="91.2">CC1</text>
<text x="314.9" y="93.8">CC2</text>
<text x="351.8" y="109">CC1</text>
<text x="351.8" y="116.6">CC2</text>
</g>
<g font-size="1.8" fill="#0000c2">
<text x="105.4" y="100.1">ALWAYS_ON 12V0</text>
<text x="182.9" y="124.2">Front</text>
<text x="188.9" y="124.2">panel</text>
<text x="195.2" y="124.2">power</text>
<text x="201.8" y="124.2">switch</text>
<text x="73" y="167.1">need</text>
<text x="78.6" y="167.1">to</text>
<text x="81.6" y="167.1">validate</text>
<text x="90.2" y="167.1">this</text>
<text x="94.9" y="167.1">during</text>
<text x="102" y="167.1">bringup</text>
<text x="73" y="169.2">as</text>
<text x="73" y="171.2">of</text>
<text x="76" y="171.2">the</text>
<text x="76.3" y="169.2">we</text>
<text x="79.9" y="169.2">don't</text>
<text x="80.1" y="171.2">12V</text>
<text x="84.7" y="171.2">always</text>
<text x="85.8" y="169.2">know</text>
<text x="91.5" y="169.2">current</text>
<text x="92.1" y="171.2">on</text>
<text x="95.6" y="171.2">output</text>
<text x="99.4" y="169.2">capabilities</text>
</g>
</svg>
